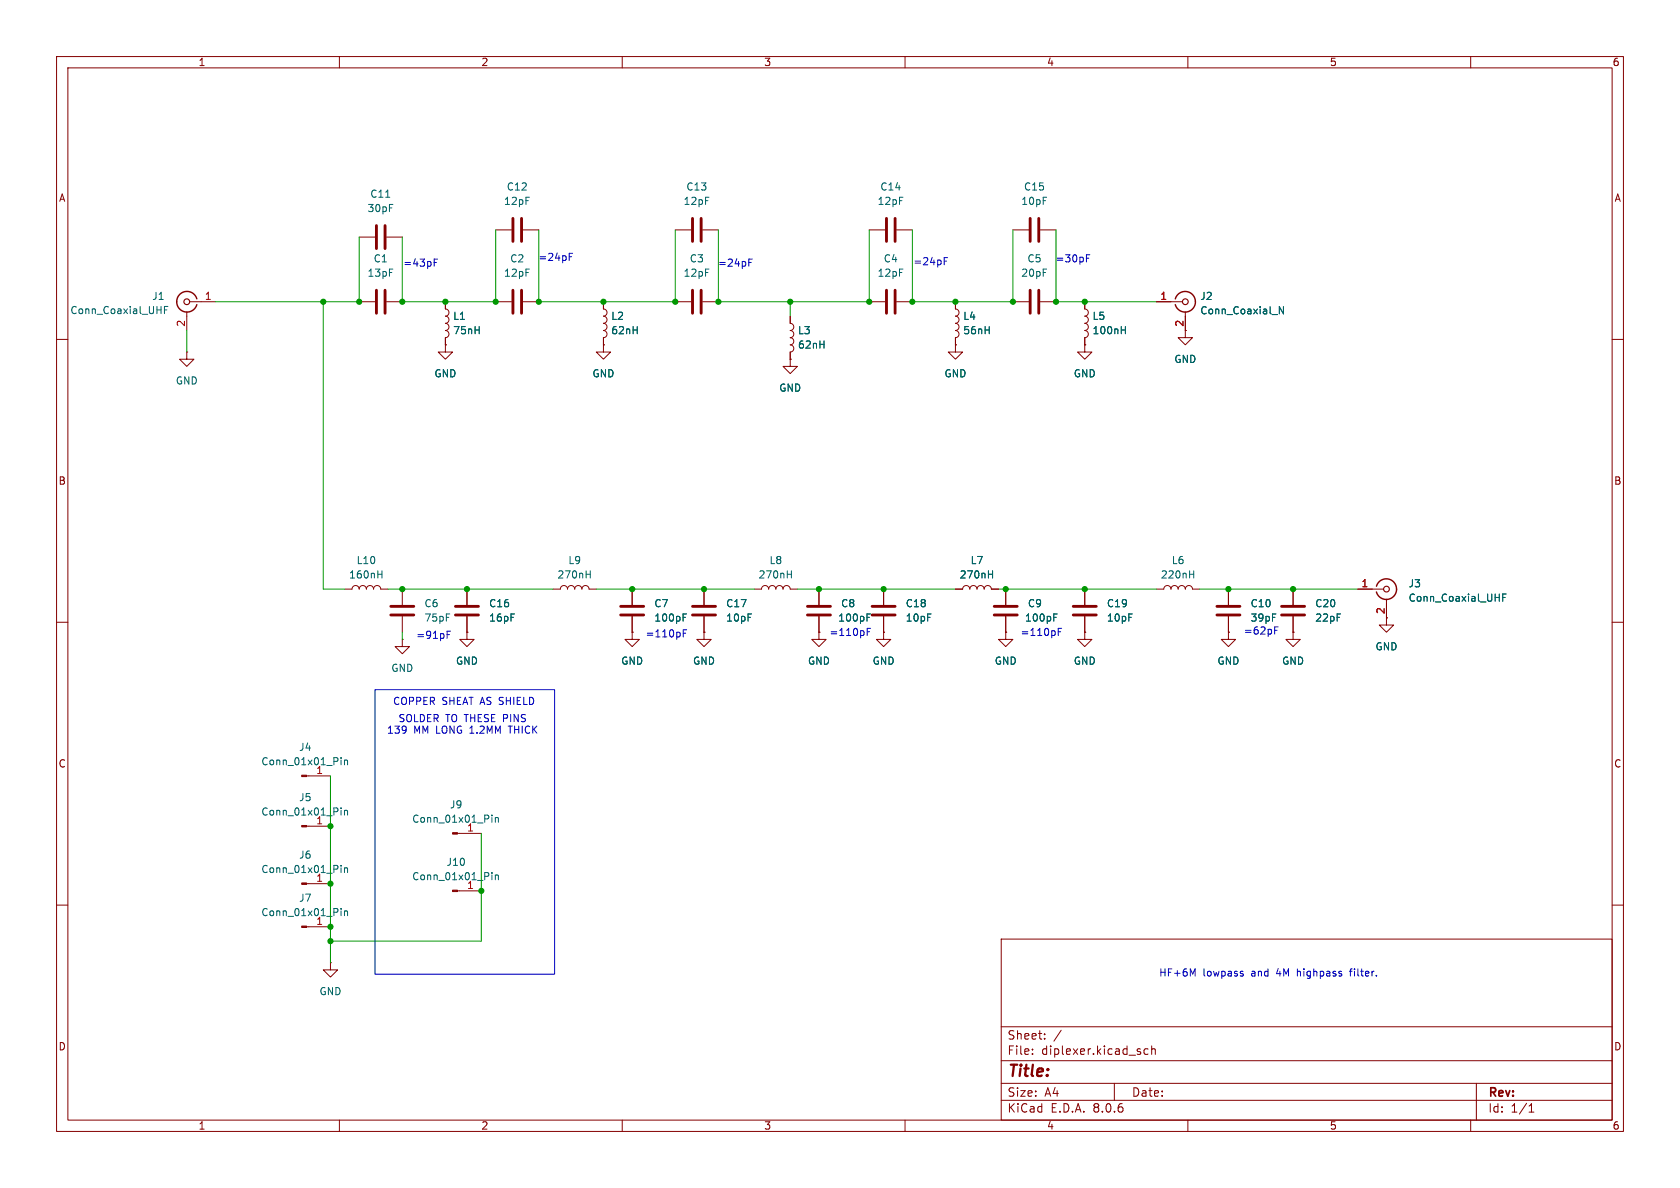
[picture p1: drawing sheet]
<svg xmlns="http://www.w3.org/2000/svg" width="297mm" height="210mm" viewBox="0 0 297 210" stroke-linecap="round" stroke-linejoin="round" font-family="sans-serif">
<g fill="none" stroke="#840000" stroke-width=".18">
<path d="M10 10h277v190h-277zM12 12h273v186h-273zM60 10v2M110 10v2M160 10v2M210 10v2M260 10v2M10 60h2M33 55.1v3.3M33.5 53.3h4.6M63.5 53.3h2.8M63.5 41.9h2.8"/>
<path d="M68.3 53.3h2.8M68.3 41.9h2.8M78.7 55.9a.64 .64 0 0 1 .7 .6 .64 .64 0 0 1-.7 .7 .64 .64 0 0 1 .7 .6 .64 .64 0 0 1-.7 .6 .63 .63 0 0 1 .7 .7 .63 .63 0 0 1-.7 .6v1.3M78.7 53.3v1.3a.63 .63 0 0 1 .7 .6 .63 .63 0 0 1-.7 .7M87.6 53.3h2.8M87.6 40.6h2.8M92.5 53.3h2.7M92.5 40.6h2.7M106.7 55.9a.64 .64 0 0 1 .6 .6 .64 .64 0 0 1-.6 .7 .64 .64 0 0 1 .6 .6 .64 .64 0 0 1-.6 .6 .63 .63 0 0 1 .6 .7 .63 .63 0 0 1-.6 .6v1.3M106.7 53.3v1.3a.63 .63 0 0 1 .6 .6 .63 .63 0 0 1-.6 .7M119.4 53.3h2.8M119.4 40.6h2.8"/>
<path d="M124.2 53.3h2.8M124.2 40.6h2.8M139.7 55.9v1.3a.64 .64 0 0 1 .6 .6 .64 .64 0 0 1-.6 .6 .64 .64 0 0 1 .6 .7 .64 .64 0 0 1-.6 .6 .63 .63 0 0 1 .6 .6 .63 .63 0 0 1-.6 .7M153.7 53.3h2.8M153.7 40.6h2.8M158.5 53.3h2.8M158.5 40.6h2.8M168.9 55.9a.64 .64 0 0 1 .6 .6 .64 .64 0 0 1-.6 .7 .64 .64 0 0 1 .6 .6 .64 .64 0 0 1-.6 .6 .63 .63 0 0 1 .6 .7 .63 .63 0 0 1-.6 .6v1.3M168.9 53.3v1.3a.63 .63 0 0 1 .6 .6 .63 .63 0 0 1-.6 .7M179.1 53.3h2.8M179.1 40.6h2.8M183.9 53.3h2.8"/>
<path d="M183.9 40.6h2.8M191.8 55.9a.64 .64 0 0 1 .6 .6 .64 .64 0 0 1-.6 .7 .64 .64 0 0 1 .6 .6 .64 .64 0 0 1-.6 .6 .63 .63 0 0 1 .6 .7 .63 .63 0 0 1-.6 .6v1.3M191.8 53.3v1.3a.63 .63 0 0 1 .6 .6 .63 .63 0 0 1-.6 .7M204.5 53.3h4.5M209.5 55.1v4.6h1.3l-1.3 1.3-1.2-1.3h1.2M285 60h2M33 62.2v1.3h1.3l-1.3 1.3-1.3-1.3h1.3M33 62.2h.1M78.7 61v1.2h1.3l-1.3 1.3-1.2-1.3h1.2M78.7 61h.1M106.7 61v1.2h1.2l-1.2 1.3-1.3-1.3h1.3M106.7 61h.1"/>
<path d="M139.7 63.5v1.3h1.3l-1.3 1.2-1.3-1.2h1.3M139.7 63.5h.1M139.7 61a.63 .63 0 0 1 .6 .6 .63 .63 0 0 1-.6 .6v1.3M168.9 61v1.2h1.3l-1.3 1.3-1.3-1.3h1.3M168.9 61h.1M191.8 61v1.2h1.2l-1.2 1.3-1.3-1.3h1.3M191.8 61h.1M10 110h2M61 104.1h1.2a.64 .64 0 0 1 .7-.6 .64 .64 0 0 1 .6 .6 .64 .64 0 0 1 .6-.6 .64 .64 0 0 1 .7 .6 .64 .64 0 0 1 .6-.6 .64 .64 0 0 1 .6 .6 .64 .64 0 0 1 .7-.6 .64 .64 0 0 1 .6 .6h1.3M71.1 113v1.3h1.3l-1.3 1.3-1.3-1.3h1.3M71.1 113h.1M71.1 104.1v2.8"/>
<path d="M71.1 109v2.8M82.5 111.8v1.2h1.3l-1.3 1.3-1.2-1.3h1.2M82.5 111.8h.1M82.5 104.1v2.8M82.5 109v2.8M97.8 104.1h1.3a.64 .64 0 0 1 .6-.6 .64 .64 0 0 1 .6 .6 .64 .64 0 0 1 .7-.6 .64 .64 0 0 1 .6 .6 .64 .64 0 0 1 .6-.6 .64 .64 0 0 1 .7 .6 .64 .64 0 0 1 .6-.6 .64 .64 0 0 1 .6 .6h1.3M111.8 111.8v1.2h1.2l-1.2 1.3-1.3-1.3h1.3M111.8 111.8h.1M111.8 104.1v2.8M111.8 109v2.8M124.5 111.8v1.2h1.2l-1.2 1.3-1.3-1.3h1.3M124.5 111.8h.1"/>
<path d="M124.5 104.1v2.8M124.5 109v2.8M133.3 104.1h1.3a.64 .64 0 0 1 .7-.6 .64 .64 0 0 1 .6 .6 .64 .64 0 0 1 .6-.6 .64 .64 0 0 1 .7 .6 .64 .64 0 0 1 .6-.6 .64 .64 0 0 1 .6 .6 .64 .64 0 0 1 .7-.6 .64 .64 0 0 1 .6 .6h1.3M144.8 111.8v1.2h1.2l-1.2 1.3-1.3-1.3h1.3M144.8 111.8h.1M144.8 104.1v2.8M144.8 109v2.8M156.2 111.8v1.2h1.3l-1.3 1.3-1.3-1.3h1.3M156.2 111.8h.1M156.2 104.1v2.8M156.2 109v2.8M168.9 104.1h1.3a.64 .64 0 0 1 .6-.6 .64 .64 0 0 1 .6 .6 .64 .64 0 0 1 .7-.6 .64 .64 0 0 1 .6 .6 .64 .64 0 0 1 .7-.6 .64 .64 0 0 1 .6 .6 .64 .64 0 0 1 .6-.6 .64 .64 0 0 1 .7 .6h1.2"/>
<path d="M177.8 111.8v1.2h1.3l-1.3 1.3-1.3-1.3h1.3M177.8 111.8h.1M177.8 104.1v2.8M177.8 109v2.8M191.8 111.8v1.2h1.2l-1.2 1.3-1.3-1.3h1.3M191.8 111.8h.1M191.8 104.1v2.8M191.8 109v2.8M204.5 104.1h1.2a.64 .64 0 0 1 .7-.6 .64 .64 0 0 1 .6 .6 .64 .64 0 0 1 .6-.6 .64 .64 0 0 1 .7 .6 .64 .64 0 0 1 .6-.6 .64 .64 0 0 1 .6 .6 .64 .64 0 0 1 .7-.6 .64 .64 0 0 1 .6 .6h1.3M217.2 111.8v1.2h1.2l-1.2 1.3-1.3-1.3h1.3M217.2 111.8h.1M217.2 104.1v2.8"/>
<path d="M217.2 109v2.8M228.6 111.8v1.2h1.3l-1.3 1.3-1.3-1.3h1.3M228.6 111.8h.1M228.6 104.1v2.8M228.6 109v2.8M240 104.1h4.6M245.1 105.9v4.6h1.3l-1.3 1.3-1.3-1.3h1.3M285 110h2M54.2 137.2h4.2M10 160h2M54.2 156.2h4.2M54.2 146.1h4.2"/>
<path d="M80.9 147.3h4.2M80.9 157.5h4.2M285 160h2M54.2 163.8h4.2M58.4 170.2v1.3h1.3l-1.3 1.2-1.3-1.2h1.3M58.4 170.2h.1M177 166h108v32h-108zM60 198v2M110 198v2M160 198v2M177 194.5h108M177 191.5h108"/>
<path d="M177 187.5h108M177 181.5h108M182.5 186.3v.1M182.5 185.5v.1M184.7 183.6v.1M184.7 182.8v.1M187.6 182.1l-1.3 2M197 191.5v3M203 185.5l-.5-.1-.3 .3v.4l.2 .2h.6M203.6 185.5l.2-.1 .4 .1v.9M203.6 184.9v1.5M210 198v2"/>
<path d="M260 198v2M261 191.5v6.5M270.3 196.6h.9M270.3 195.5l.4-.4v1.5"/>
</g>
<g fill="none" stroke="#840000" stroke-width=".51">
<path d="M66.5 39.9v4M68.1 39.9v4M90.7 38.6v4.1M92.2 38.6v4.1M122.4 38.6v4.1M124 38.6v4.1M156.7 38.6v4.1M158.2 38.6v4.1M182.1 38.6v4.1M183.6 38.6v4.1M66.5 51.3v4.1M68.1 51.3v4.1"/>
<path d="M90.7 51.3v4.1M92.2 51.3v4.1M122.4 51.3v4.1M124 51.3v4.1M156.7 51.3v4.1M158.2 51.3v4.1M182.1 51.3v4.1M183.6 51.3v4.1M69.1 108.7h4.1M69.1 107.2h4.1M80.5 108.7h4.1M80.5 107.2h4.1"/>
<path d="M109.7 108.7h4.1M109.7 107.2h4.1M122.4 108.7h4.1M122.4 107.2h4.1M142.7 108.7h4.1M142.7 107.2h4.1M154.2 108.7h4M154.2 107.2h4M175.8 108.7h4M175.8 107.2h4M189.7 108.7h4.1M189.7 107.2h4.1"/>
<path d="M215.1 108.7h4.1M215.1 107.2h4.1M226.6 108.7h4M226.6 107.2h4"/>
</g>
<g fill="none" stroke="#006464" stroke-width=".18">
<path d="M68.2 34.9h.7M29.1 54.8h.4M29.7 54.2h-.6v1.2M198.2 58.3h.8M199 57.7v1.3M226.9 54.2v1.3l-.7-1.3v1.3M66.8 101.5h.7M67.5 100.9v1.3M103.6 101.5h.8M104.4 100.9v1.3M120.8 109.1h.4M120.8 108.5h.6"/>
<path d="M139.2 101.5h.7M139.9 100.9v1.3M153.3 109.1h.4M153.3 108.5h.6M174.7 101.5h.8M175.5 100.9v1.3M186.3 109.1h.4M186.3 108.5h.6M210.3 101.5h.7M211 100.9v1.3M265.7 105.6h.4M266.3 105h-.6v1.3"/>
<path d="M60.3 133.9v.2M60.3 134.4v.8M60.9 134.4v.8M60.9 134.5l.2-.1h.3v.8M60.3 142.8v.1M60.3 143.2v.9M60.3 153v.1M60.3 153.4v.8M60.9 143.2v.9M60.9 153.4v.8M60.9 143.4l.2-.2 .3 .1v.8M60.9 153.5l.2-.1 .3 .1v.7"/>
<path d="M87 144.1v.1M87 144.5v.9M87 154.2v.2M87 154.7v.8M87.6 144.5v.9M87.6 154.7v.8M87.6 144.6l.2-.1 .3 .1v.8M87.6 154.8l.2-.1h.3v.8M60.3 160.6v.1M60.3 161v.9M60.9 161v.9M60.9 161.1l.2-.1 .3 .1v.8"/>
</g>
<path d="M34.8 52.8a1.81 1.81 0 0 0-2.8-.9 1.81 1.81 0 0 0 0 2.9 1.81 1.81 0 0 0 2.8-1M207.8 52.8a1.82 1.82 0 0 1 2.8-.9 1.82 1.82 0 0 1 0 2.9 1.82 1.82 0 0 1-2.8-1M243.3 103.6a1.82 1.82 0 0 1 2.8-.9 1.82 1.82 0 0 1 0 2.9 1.82 1.82 0 0 1-2.8-1" fill="none" stroke="#840000" stroke-width=".25"/>
<g fill="none" stroke="#840000" stroke-width=".2">
<circle cx="33" cy="53.3" r=".51"/>
<circle cx="209.6" cy="53.3" r=".51"/>
<circle cx="245.1" cy="104.1" r=".51"/>
</g>
<g fill="#840000" stroke="#840000" stroke-width=".18">
<path d="M53.3 163.7h.9v.3h-.9z"/>
<path d="M80 147.2h.9v.2h-.9z"/>
<path d="M80 157.4h.9v.2h-.9z"/>
<path d="M53.3 156.1h.9v.2h-.9z"/>
<path d="M53.3 137h.9v.3h-.9z"/>
<path d="M53.3 145.9h.9v.3h-.9z"/>
</g>
<g fill="none" stroke="#0000c2" stroke-width=".18">
<path d="M76.8 46.4h.4M76.8 45.8h.6M100.6 45.4h.4M100.6 44.8h.6M132.4 46.4h.4M132.4 45.8h.6M166.9 46.1h.4M166.9 45.5h.6M192.1 45.6h.4M192.1 45h.6M79 112.2h.5M79 111.6h.6"/>
<path d="M120.8 111.9h.4M121.4 111.3h-.6v1.3M153.3 111.7h.4M153.9 111.1h-.6v1.2M187.1 111.7h.4M187.7 111.1h-.6v1.2M225.3 111.4h.5M225.3 110.8h.6M66.3 121.9h31.7v50.3h-31.7zM210.9 172.2l.4-.9v1.2M219.4 172.1l.3 .1 .1 .2-.2 .1h-.2M219.4 171.7l.3 .1"/>
<path d="M238.6 171.7h.4M238.8 171.3l-.1 1.2"/>
</g>
<g fill="none" stroke="#009600" stroke-width=".18">
<path d="M33 58.4v3.8M57.1 53.3v50.8h3.9M63.5 41.9v11.4h-25.4M87.6 40.6v12.7h-16.5v-11.4M95.2 40.6v12.7h24.2v-12.7M127 40.6v12.7h26.7v-12.7M139.7 53.3v2.6M161.3 40.6v12.7h17.8v-12.7M186.7 40.6v12.7h17.8M68.6 104.1h29.2M71.1 111.8v1.2M105.4 104.1h27.9"/>
<path d="M141 104.1h27.9M176.5 104.1h28M212.1 104.1h27.9M58.4 137.2v33M85.1 147.3v19.1h-26.7"/>
</g>
<g fill="#009600" stroke="#009600" stroke-width=".18">
<circle cx="186.7" cy="53.3" r=".46"/>
<circle cx="156.2" cy="104.1" r=".46"/>
<circle cx="179.1" cy="53.3" r=".46"/>
<circle cx="168.9" cy="53.3" r=".46"/>
<circle cx="153.7" cy="53.3" r=".46"/>
<circle cx="139.7" cy="53.3" r=".46"/>
<circle cx="161.3" cy="53.3" r=".46"/>
<circle cx="144.8" cy="104.1" r=".46"/>
<circle cx="177.8" cy="104.1" r=".46"/>
<circle cx="191.8" cy="53.3" r=".46"/>
<circle cx="228.6" cy="104.1" r=".46"/>
<circle cx="217.2" cy="104.1" r=".46"/>
<circle cx="191.8" cy="104.1" r=".46"/>
<circle cx="127" cy="53.3" r=".46"/>
<circle cx="106.7" cy="53.3" r=".46"/>
<circle cx="95.2" cy="53.3" r=".46"/>
<circle cx="119.4" cy="53.3" r=".46"/>
<circle cx="78.7" cy="53.3" r=".46"/>
<circle cx="87.6" cy="53.3" r=".46"/>
<circle cx="58.4" cy="156.2" r=".46"/>
<circle cx="58.4" cy="146.1" r=".46"/>
<circle cx="58.4" cy="166.4" r=".46"/>
<circle cx="58.4" cy="163.8" r=".46"/>
<circle cx="85.1" cy="157.5" r=".46"/>
<circle cx="57.1" cy="53.3" r=".46"/>
<circle cx="63.5" cy="53.3" r=".46"/>
<circle cx="71.1" cy="53.3" r=".46"/>
<circle cx="82.5" cy="104.1" r=".46"/>
<circle cx="71.1" cy="104.1" r=".46"/>
<circle cx="111.8" cy="104.1" r=".46"/>
<circle cx="124.5" cy="104.1" r=".46"/>
</g>
<text font-size="2.8" fill="#840000" x="178" y="190.9">Title:</text>
<g font-size="2.1" fill="#840000">
<text x="178" y="184">Sheet:</text>
<text x="178" y="186.7">File:</text>
<text x="184.1" y="186.7">diplexer.kicad_sch</text>
<text x="178" y="196.9">KiCad</text>
<text x="178" y="194.1">Size:</text>
<text x="184.7" y="194.1">A4</text>
<text x="185.7" y="196.9">E.D.A.</text>
<text x="193.3" y="196.9">8.0.6</text>
<text x="200" y="194.1">Date:</text>
<text x="263" y="194.3">Rev:</text>
<text x="263" y="196.9">Id:</text>
<text x="267.1" y="196.9">1/1</text>
</g>
<g font-size="1.8" fill="#840000">
<text x="35" y="11.9">1</text>
<text x="85" y="11.9">2</text>
<text x="135" y="11.9">3</text>
<text x="185" y="11.9">4</text>
<text x="235" y="11.9">5</text>
<text x="285" y="11.9">6</text>
<text x="10.3" y="35.9">A</text>
<text x="285.3" y="35.9">A</text>
<text x="10.3" y="85.9">B</text>
<text x="285.3" y="85.9">B</text>
<text x="244.9" y="108.7" transform="rotate(-90 244.9 108.7)">2</text>
<text x="10.3" y="135.9">C</text>
<text x="285.3" y="135.9">C</text>
<text x="10.3" y="185.9">D</text>
<text x="285.3" y="185.9">D</text>
<text x="35" y="199.9">1</text>
<text x="85" y="199.9">2</text>
<text x="135" y="199.9">3</text>
<text x="185" y="199.9">4</text>
<text x="235" y="199.9">5</text>
<text x="285" y="199.9">6</text>
</g>
<g font-size="1.8" fill="#006464">
<text x="65.4" y="35.2">C11</text>
<text x="89.5" y="33.9">C12</text>
<text x="121.2" y="33.9">C13</text>
<text x="155.5" y="33.9">C14</text>
<text x="180.9" y="33.9">C15</text>
<text x="64.9" y="37.7">30pF</text>
<text x="89" y="36.4">12pF</text>
<text x="120.8" y="36.4">12pF</text>
<text x="155" y="36.4">12pF</text>
<text x="180.4" y="36.4">10pF</text>
<text x="66" y="46.6">C1</text>
<text x="90.1" y="46.6">C2</text>
<text x="121.8" y="46.6">C3</text>
<text x="156.1" y="46.6">C4</text>
<text x="181.5" y="46.6">C5</text>
<text x="26.8" y="53.2">J1</text>
<text x="64.9" y="49.1">13pF</text>
<text x="89" y="49.1">12pF</text>
<text x="120.8" y="49.1">12pF</text>
<text x="155" y="49.1">12pF</text>
<text x="180.4" y="49.1">20pF</text>
<text x="212.1" y="53.2">J2</text>
<text x="12.3" y="55.7">Conn_Coaxial_UHF</text>
<text x="80" y="59.3">75nH</text>
<text x="80" y="56.7">L1</text>
<text x="108" y="59.3">62nH</text>
<text x="108" y="56.7">L2</text>
<text x="141" y="59.3">L3</text>
<text x="170.2" y="59.3">56nH</text>
<text x="170.2" y="56.7">L4</text>
<text x="193" y="56.7">L5</text>
<text x="193" y="59.3">100nH</text>
<text x="212.1" y="55.8">Conn_Coaxial_N</text>
<text x="141" y="61.8">62nH</text>
<text x="207.5" y="64.4">GND</text>
<text x="31" y="68.2">GND</text>
<text x="76.7" y="66.9">GND</text>
<text x="104.6" y="66.9">GND</text>
<text x="137.7" y="69.4">GND</text>
<text x="166.9" y="66.9">GND</text>
<text x="189.7" y="66.9">GND</text>
<text x="62.9" y="99.9">L10</text>
<text x="100.4" y="99.9">L9</text>
<text x="135.9" y="99.9">L8</text>
<text x="171.5" y="99.9">L7</text>
<text x="207.1" y="99.9">L6</text>
<text x="61.6" y="102.5">160nH</text>
<text x="74.9" y="107.5">C6</text>
<text x="86.4" y="107.5">C16</text>
<text x="98.4" y="102.5">270nH</text>
<text x="115.6" y="107.5">C7</text>
<text x="128.3" y="107.5">C17</text>
<text x="134" y="102.5">270nH</text>
<text x="148.6" y="107.5">C8</text>
<text x="160" y="107.5">C18</text>
<text x="169.6" y="102.5">270nH</text>
<text x="181.6" y="107.5">C9</text>
<text x="195.6" y="107.5">C19</text>
<text x="205.1" y="102.5">220nH</text>
<text x="221" y="107.5">C10</text>
<text x="232.4" y="107.5">C20</text>
<text x="248.9" y="104">J3</text>
<text x="248.9" y="106.6">Conn_Coaxial_UHF</text>
<text x="74.9" y="110.1">75pF</text>
<text x="86.4" y="110.1">16pF</text>
<text x="115.6" y="110.1">100pF</text>
<text x="128.3" y="110.1">10pF</text>
<text x="148.1" y="110.1">100pF</text>
<text x="160" y="110.1">10pF</text>
<text x="181.1" y="110.1">100pF</text>
<text x="195.6" y="110.1">10pF</text>
<text x="221" y="110.1">39pF</text>
<text x="232.4" y="110.1">22pF</text>
<text x="69.1" y="119">GND</text>
<text x="80.5" y="117.7">GND</text>
<text x="109.7" y="117.7">GND</text>
<text x="122.4" y="117.7">GND</text>
<text x="142.7" y="117.7">GND</text>
<text x="154.2" y="117.7">GND</text>
<text x="175.8" y="117.7">GND</text>
<text x="189.7" y="117.7">GND</text>
<text x="215.1" y="117.7">GND</text>
<text x="226.6" y="117.7">GND</text>
<text x="243.1" y="115.2">GND</text>
<text x="46.1" y="135.5">Conn_01x01_Pin</text>
<text x="52.8" y="132.9">J4</text>
<text x="55.8" y="136.9">1</text>
<text x="52.8" y="141.8">J5</text>
<text x="79.5" y="143.1">J9</text>
<text x="46.1" y="144.4">Conn_01x01_Pin</text>
<text x="55.8" y="145.8">1</text>
<text x="72.8" y="145.6">Conn_01x01_Pin</text>
<text x="82.5" y="147.1">1</text>
<text x="46.1" y="154.5">Conn_01x01_Pin</text>
<text x="52.8" y="152">J6</text>
<text x="55.8" y="156">1</text>
<text x="72.8" y="155.8">Conn_01x01_Pin</text>
<text x="78.8" y="153.3">J10</text>
<text x="52.8" y="159.6">J7</text>
<text x="82.5" y="157.2">1</text>
<text x="46.1" y="162.2">Conn_01x01_Pin</text>
<text x="55.8" y="163.6">1</text>
<text x="56.4" y="176.1">GND</text>
</g>
<g font-size="1.8" fill="#0000c2">
<text x="71.2" y="47.3">=43pF</text>
<text x="95.1" y="46.3">=24pF</text>
<text x="126.8" y="47.3">=24pF</text>
<text x="161.4" y="47.1">=24pF</text>
<text x="186.5" y="46.6">=30pF</text>
<text x="73.5" y="113.1">=91pF</text>
<text x="114" y="112.9">=110pF</text>
<text x="146.5" y="112.6">=110pF</text>
<text x="180.3" y="112.6">=110pF</text>
<text x="219.8" y="112.4">=62pF</text>
<text x="69.4" y="124.8">COPPER</text>
<text x="78.1" y="124.8">SHEAT AS SHIELD</text>
<text x="68.3" y="129.9">139</text>
<text x="70.3" y="127.9">SOLDER TO THESE PINS</text>
<text x="73.1" y="129.9">MM LONG 1.2MM</text>
<text x="90.4" y="129.9">THICK</text>
<text x="204.8" y="172.8">HF+6M</text>
<text x="212.7" y="172.8">lowpass</text>
<text x="221.3" y="172.8">and</text>
<text x="225.9" y="172.8">4M</text>
<text x="229.8" y="172.8">highpass</text>
<text x="239.3" y="172.8">filter.</text>
</g>
<g font-size="1.8" fill="#a90000">
<text x="36.1" y="53.1">1</text>
<text x="205" y="53.1">1</text>
<text x="32.8" y="57.9" transform="rotate(-90 32.8 57.9)">2</text>
<text x="209.3" y="57.9" transform="rotate(-90 209.3 57.9)">2</text>
<text x="240.6" y="103.9">1</text>
</g>
</svg>
